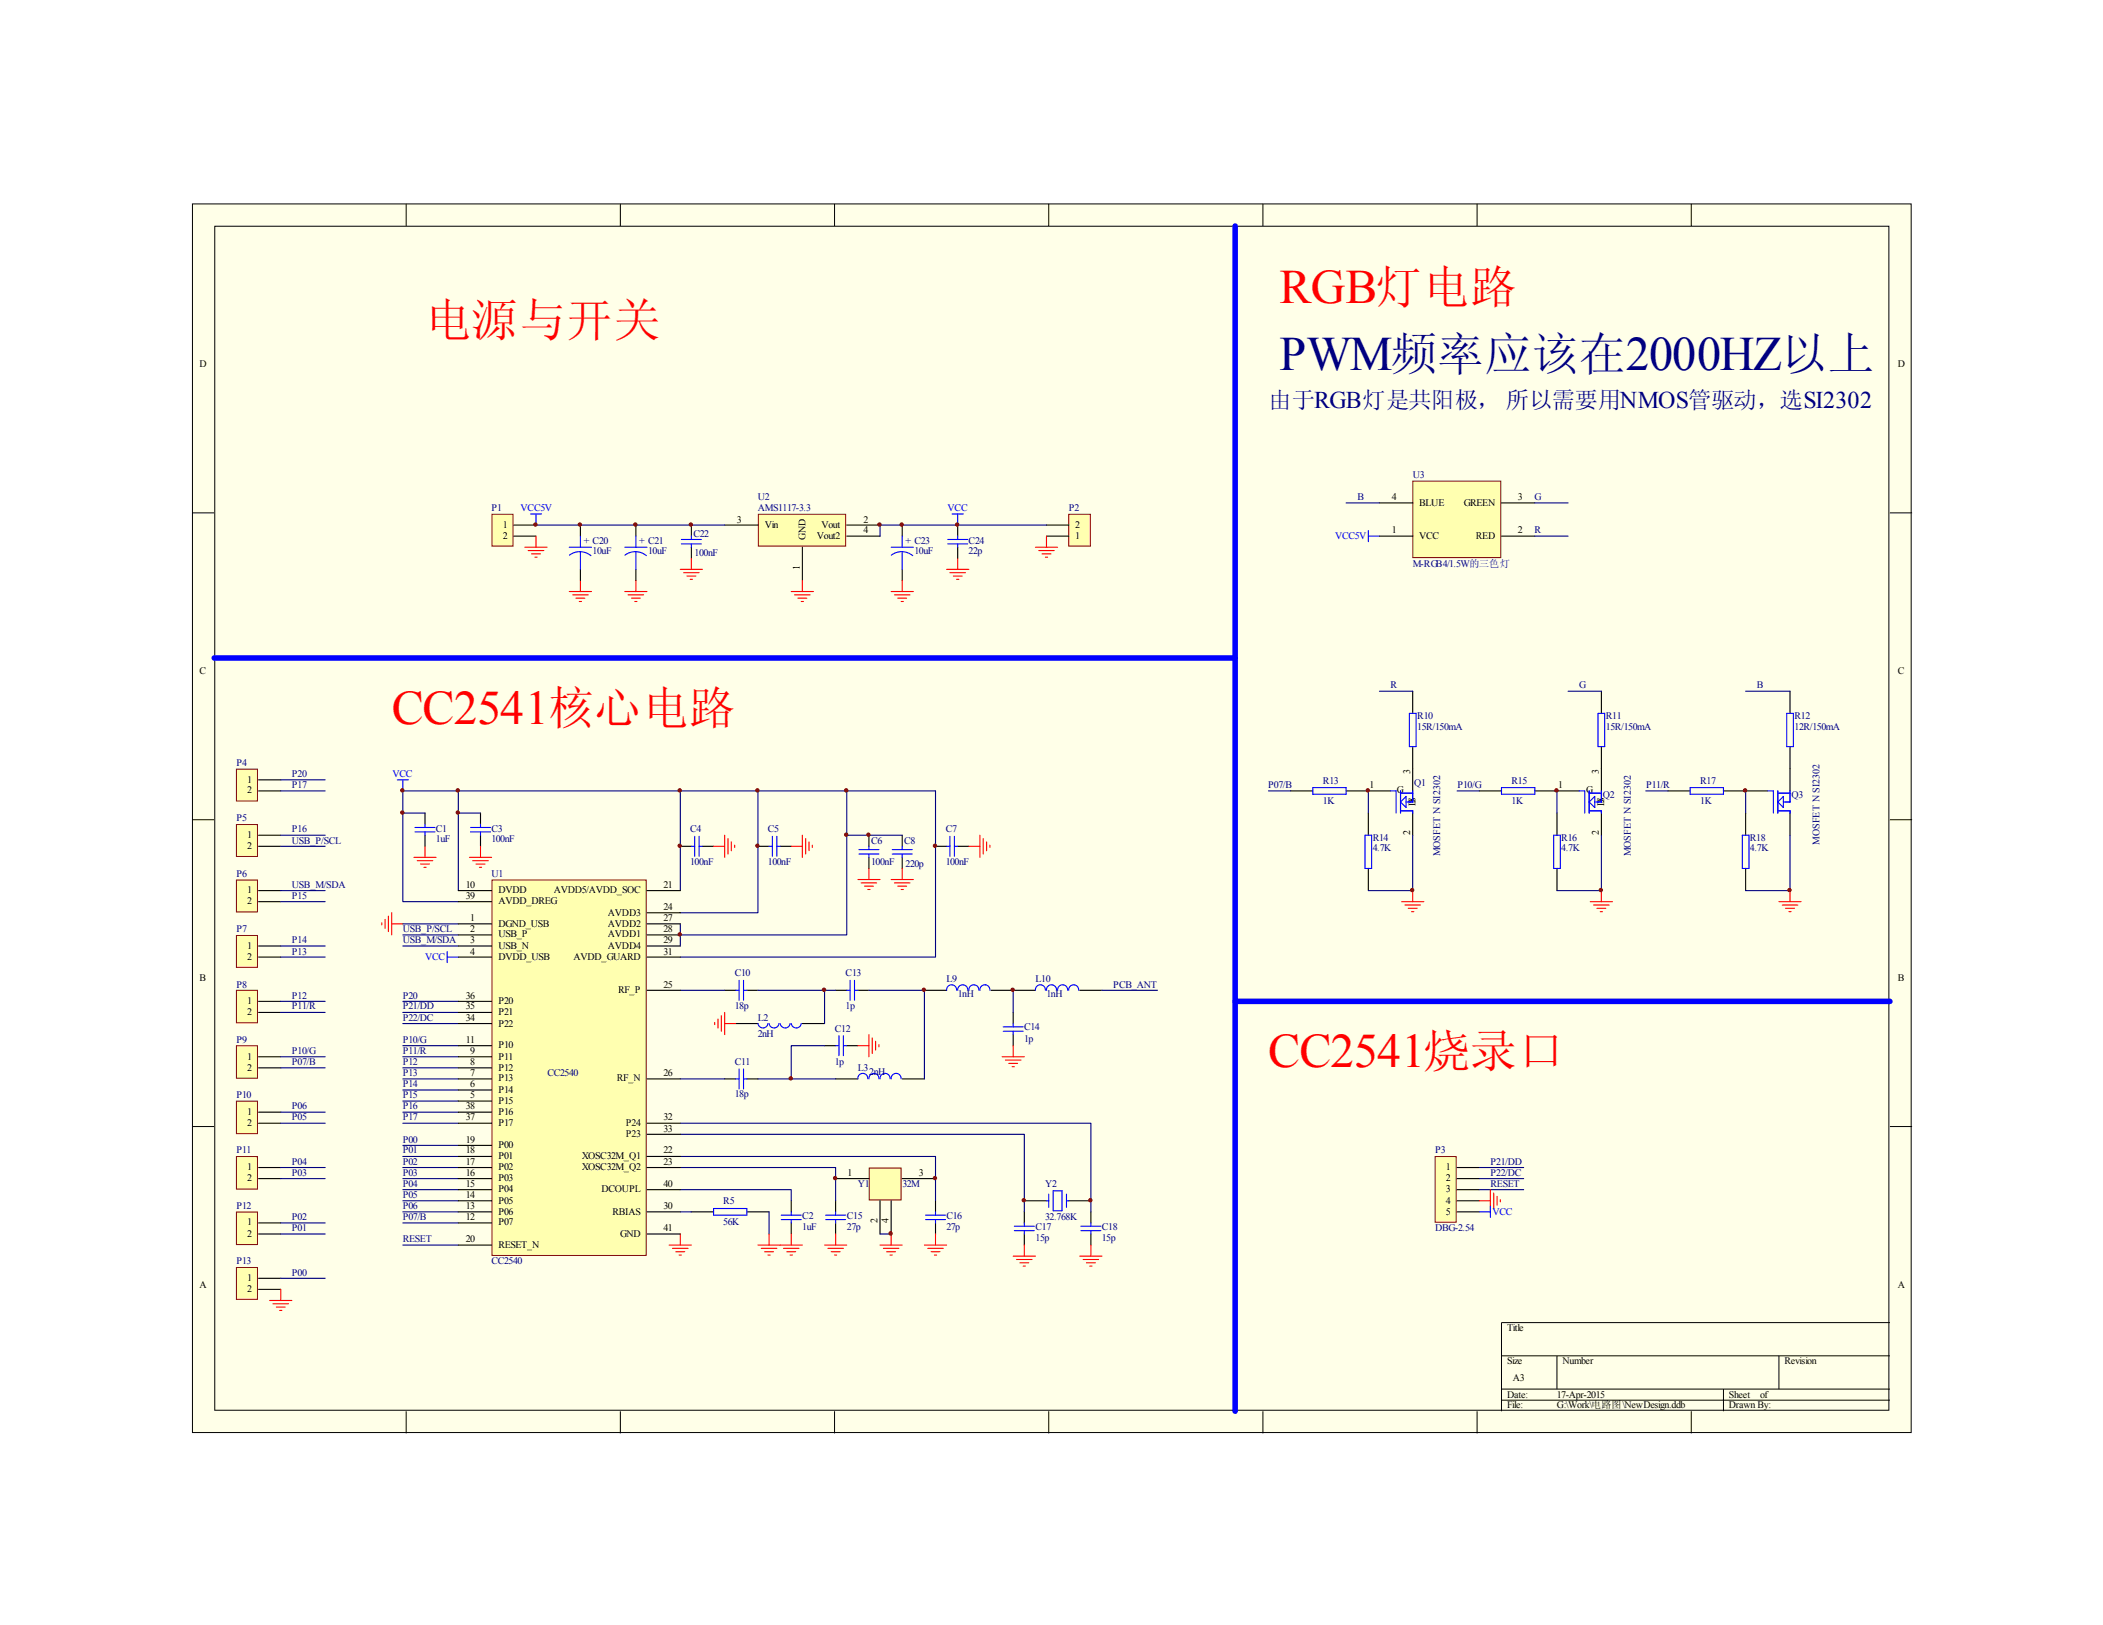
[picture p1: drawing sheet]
<svg xmlns="http://www.w3.org/2000/svg" width="279mm" height="216mm" viewBox="0 0 279 216" stroke-linecap="round" stroke-linejoin="round" font-family="sans-serif">
<path d="M25.6 27.1h228.3v163.2h-228.3z" fill="#ffffe8"/>
<g fill="none" stroke="#000" stroke-width=".13">
<path d="M25.6 27.1h228.3v163.2h-228.3zM28.5 30.1h222.5v157.3h-222.5zM54 27.1v2.9M82.4 27.1v2.9M110.9 27.1v2.9M139.3 27.1v2.9M167.8 27.1v2.9M196.2 27.1v2.9M224.7 27.1v2.9M25.5 68.1h3M251.1 68.1h2.9M25.5 108.9h3"/>
<path d="M251.1 108.9h2.9M25.5 149.7h3M251.1 149.7h2.9M251.1 175.7h-51.6v11.8M54 187.5v2.9M82.4 187.5v2.9M110.9 187.5v2.9M139.3 187.5v2.9M167.8 187.5v2.9M196.2 187.5v2.9M199.5 180.1h51.6M199.5 184.6h51.6"/>
<path d="M199.5 186h51.6M206.9 180.1v4.5M224.7 187.5v2.9M229 184.6v2.9M236.3 180.1v4.5"/>
</g>
<g fill="none" stroke="#000080" stroke-width=".15">
<path d="M53.5 108h3M60.9 119.8h-7.4v-14.7h70.8v22.1h-33.9M60.9 108h2.9M60.9 105.1v13.2M90.4 105.1v13.2M100.7 105.1v16.2h-10.3M112.5 105.1v19.1h-22.1M112.5 111h7.4M53.5 133h7.4M53.5 134.5h7.4M53.5 136h7.4M53.5 138.9h7.4"/>
<path d="M53.5 122.7h7.4M53.5 124.2h7.4M53.5 125.7h7.4M90.4 122.7v3M90.4 131.6h5.9M100.7 131.6h10.3M109.5 138.9h-4.4v4.4M109.5 131.6v4.4M115.4 131.6h7.4v11.7M134.6 131.6v2.9M53.5 140.4h7.4M53.5 141.9h7.4"/>
<path d="M53.5 143.3h7.4M53.5 144.8h7.4M53.5 146.3h7.4M53.5 147.8h7.4M53.5 149.2h7.4M53.5 152.2h7.4M53.5 153.6h7.4M53.5 155.1h7.4M53.5 156.6h7.4M53.5 158.1h7.4M53.5 159.5h7.4M90.4 158.1h14.7v1.4"/>
<path d="M90.4 143.3h5.9M100.7 143.3h10.3M53.5 161h7.4M53.5 162.5h7.4M53.5 165.4h7.4M90.4 161h1.5M102.2 161v3"/>
</g>
<g fill="none" stroke="#000" stroke-width=".15">
<path d="M56.5 108v1.5M56.5 111v1.4M63.8 108v1.5M63.8 111v1.4M90.4 112.4h1.5M93.3 112.4h1.5M100.7 112.4h1.5M103.6 112.4h1.5M115.4 111v1.4M115.4 113.9v1.5M119.9 111v1.4M119.9 113.9v1.5"/>
<path d="M124.3 112.4h1.5M127.2 112.4h1.5M96.3 131.6h1.5M97.8 136h2.9M99.2 131.6h1.5M106.6 136h2.9M109.5 138.9h1.5M111 131.6h1.5M112.5 138.9h1.5M114 131.6h1.4M122.8 131.6h3M131.7 131.6h5.9"/>
<path d="M134.6 134.5v1.5M134.6 137.5v1.4M143.5 131.6h2.9M96.3 143.3h1.5M99.2 143.3h1.5M105.1 159.5v1.5M111 143.3h3M111 159.5v1.5M119.9 143.3h2.9M124.3 159.5v1.5M136.1 159.5h2.9M142 159.5h2.9"/>
<path d="M91.9 161h2.9M99.2 161h3M105.1 162.5v1.5M111 162.5v1.5M124.3 162.5v1.5M136.1 161v1.5M136.1 164v1.4M144.9 161v1.5M144.9 164v1.4"/>
</g>
<g fill="none" stroke="#00f" stroke-width=".15">
<path d="M52.8 103.6h1.5M53.5 103.6v1.5M55.1 109.9h2.7M55.1 110.5h2.7M56.5 109.5v.4M56.5 110.5v.5M62.5 109.9h2.7M62.5 110.5h2.7M63.8 109.5v.4M63.8 110.5v.5M91.9 112.4h.4M92.3 111.1v2.7"/>
<path d="M92.9 112.4h.4M92.9 111.1v2.7M102.2 112.4h.4M102.6 111.1v2.7M103.2 112.4h.4M103.2 111.1v2.7M114.1 113.5h2.7M114.1 112.9h2.7M115.4 112.4v.5M115.4 113.5v.4M118.5 113.5h2.7M118.5 112.9h2.7"/>
<path d="M119.9 112.4v.5M119.9 113.5v.4M125.8 112.4h.4M126.2 111.1v2.7M126.8 112.4h.4M126.8 111.1v2.7M59.4 126.4v1.5M59.4 127.2h1.5M97.8 131.6h.4M98.2 130.2v2.7M98.8 131.6h.4M98.8 130.2v2.7"/>
<path d="M102 136a.67 .67 0 0 1-.6 .6 .67 .67 0 0 1-.7-.6M103.5 136a.66 .66 0 0 1-.7 .6 .66 .66 0 0 1-.6-.6M105 136a.67 .67 0 0 1-.7 .6 .67 .67 0 0 1-.6-.6M106.5 136a.67 .67 0 0 1-.7 .6 .67 .67 0 0 1-.7-.6M111 138.9h.5M111.5 137.6v2.7M112.1 138.9h.4M112.1 137.6v2.7M112.5 131.6h.4M112.9 130.2v2.7M113.5 131.6h.5M113.5 130.2v2.7"/>
<path d="M127.1 131.6a.66 .66 0 0 0-.7-.8 .66 .66 0 0 0-.6 .8M128.6 131.6a.66 .66 0 0 0-.7-.8 .66 .66 0 0 0-.7 .8M130 131.6a.66 .66 0 0 0-.6-.8 .66 .66 0 0 0-.7 .8M131.5 131.6a.66 .66 0 0 0-.7-.8 .66 .66 0 0 0-.6 .8M133.3 137h2.6M133.3 136.4h2.6M134.6 136v.4M134.6 137v.5M138.9 131.6a.66 .66 0 0 0-.7-.8 .66 .66 0 0 0-.6 .8M140.4 131.6a.66 .66 0 0 0-.7-.8 .66 .66 0 0 0-.7 .8M141.8 131.6a.66 .66 0 0 0-.6-.8 .66 .66 0 0 0-.7 .8M143.3 131.6a.66 .66 0 0 0-.7-.8 .66 .66 0 0 0-.6 .8"/>
<path d="M97.8 143.3h.4M98.2 142v2.7M98.8 142v2.7M98.8 143.3h.4M115.3 143.3a.66 .66 0 0 0-.7-.7 .66 .66 0 0 0-.6 .7M116.8 143.3a.66 .66 0 0 0-.7-.7 .66 .66 0 0 0-.7 .7M118.2 143.3a.66 .66 0 0 0-.6-.7 .66 .66 0 0 0-.7 .7M119.7 143.3a.66 .66 0 0 0-.7-.7 .66 .66 0 0 0-.6 .7M139 159.5h.3M139.3 158.7v1.7M139.9 158.2h1.2v2.7h-1.2zM141.7 158.7v1.7"/>
<path d="M141.7 159.5h.3M94.8 160.6h4.4v.8h-4.4zM103.8 161.4h2.7M103.8 162h2.7M105.1 161v.4M105.1 162v.5M109.7 161.4h2.6M109.7 162h2.6M111 161v.4M111 162v.5M123 161.4h2.6M123 162h2.6"/>
<path d="M124.3 161v.4M124.3 162v.5M134.8 162.9h2.6M134.8 163.5h2.6M136.1 162.5v.4M136.1 163.5v.5M143.6 162.9h2.7M143.6 163.5h2.7M144.9 162.5v.4M144.9 163.5v.5"/>
</g>
<g fill="none" stroke="#f00" stroke-width=".15">
<path d="M55 113.9h2.9M55.4 114.4h2.1M55.9 114.8h1.2M56.3 115.2h.3M56.5 112.4v1.5M62.4 113.9h2.9M62.8 114.4h2.1M63.3 114.8h1.1M63.7 115.2h.3M63.8 112.4v1.5M94.8 112.4h1.5M96.3 111v2.9"/>
<path d="M96.7 111.4v2.1M97.2 111.8v1.2M97.6 112.3v.3M105.1 112.4h1.5M106.6 111v2.9M107 111.4v2.1M107.5 111.8v1.2M107.9 112.3v.3M114 116.9h2.9M114.4 117.3h2.1M114.9 117.7h1.1M115.3 118.2h.3"/>
<path d="M115.4 115.4v1.5M118.4 116.9h2.9M118.8 117.3h2.1M119.3 117.7h1.2M119.7 118.2h.3M119.9 115.4v1.5M128.7 112.4h1.5M130.2 111v2.9M130.6 111.4v2.1M131.1 111.8v1.2M131.5 112.3v.3M50.7 122.6v.3"/>
<path d="M51.2 122.2v1.1M51.6 121.7v2.1M52 121.3v2.9M52 122.7h1.5M94.9 135.8v.3M95.4 135.4v1.2M95.8 135v2M96.3 134.5v3M96.3 136h1.5M114 138.9h1.4M115.4 137.5v2.9M115.9 137.9v2.1"/>
<path d="M116.3 138.3v1.2M116.8 138.8v.3M134.6 138.9v1.5M133.1 140.4h3M133.6 140.8h2M134 141.3h1.2M134.5 141.7h.3M88.9 165.4h3M89.3 165.9h2.1M89.8 166.3h1.2M90.2 166.7h.3M90.4 164v1.4"/>
<path d="M100.7 165.4h5.9M101.1 165.9h2.1M101.6 166.3h1.2M102 166.7h.3M102.2 164v1.4M104.1 165.9h2.1M104.5 166.3h1.2M105 166.7h.3M105.1 164v1.4M109.5 165.4h3M110 165.9h2.1M110.4 166.3h1.2"/>
<path d="M110.9 166.7h.3M111 164v1.4M122.8 165.4h3M123.3 165.9h2M123.7 166.3h1.2M124.1 166.7h.3M124.3 164v1.4M134.6 166.9h3M135.1 167.3h2M135.5 167.8h1.2M135.9 168.2h.3M136.1 165.4v1.5"/>
<path d="M143.5 166.9h2.9M143.9 167.3h2.1M144.3 167.8h1.2M144.8 168.2h.3M144.9 165.4v1.5"/>
</g>
<path d="M115.6 155.3h4.1v4.1h-4.1z" fill="#ffffb0"/>
<path d="M115.5 155.2h4.2v4.2h-4.2z" fill="none" stroke="#800000" stroke-width=".13"/>
<path d="M111 156.6h4.4M116.9 159.5v4.5M118.4 159.5v4.5M119.9 156.6h4.4" fill="none" stroke="#000" stroke-width=".15"/>
<path d="M90.4 150.7h45.7v10.3M90.4 149.2h54.5v11.8M90.4 155.1h20.6v4.4M90.4 153.6h33.9v5.9M116.9 164h1.5" fill="none" stroke="#000080" stroke-width=".15"/>
<path d="M116.9 165.4h3M117.4 165.9h2M117.8 166.3h1.2M118.2 166.7h.3M118.4 164v1.4" fill="none" stroke="#f00" stroke-width=".15"/>
<path d="M65.4 117h20.5v49.8h-20.5z" fill="#ffffb0"/>
<path d="M65.4 116.9h20.5v49.9h-20.5z" fill="none" stroke="#800000" stroke-width=".13"/>
<g fill="none" stroke="#000" stroke-width=".15">
<path d="M77.1 69.8v1.4M77.1 75.6v1.5M84.5 69.8v1.4M84.5 75.6v1.5M91.9 69.8v1.4M91.9 72.7v1.5M119.9 69.8v1.4M119.9 75.6v1.5M127.2 69.8v1.4M127.2 72.7v1.5M60.9 118.3h4.4M60.9 119.8h4.4"/>
<path d="M86 118.3h4.4M60.9 122.7h4.4M60.9 124.2h4.4M60.9 125.7h4.4M60.9 127.2h4.4M60.9 133h4.4M60.9 134.5h4.4M60.9 136h4.4M60.9 138.9h4.4M86 122.7h4.4M86 124.2h4.4M86 125.7h4.4"/>
<path d="M86 127.2h4.4M86 121.3h4.4M86 131.6h4.4M60.9 140.4h4.4M60.9 141.9h4.4M60.9 143.3h4.4M60.9 144.8h4.4M60.9 146.3h4.4M60.9 147.8h4.4M60.9 149.2h4.4M60.9 152.2h4.4M60.9 153.6h4.4"/>
<path d="M60.9 155.1h4.4M60.9 156.6h4.4M60.9 158.1h4.4M60.9 159.5h4.4M86 143.3h4.4M86 149.2h4.4M86 153.6h4.4M86 155.1h4.4M86 158.1h4.4M86 150.7h4.4M60.9 161h4.4M60.9 162.5h4.4"/>
<path d="M60.9 165.4h4.4M86 161h4.4M86 164h4.4"/>
</g>
<path d="M116.9 69.8h10.3M146.4 131.6h7.4" fill="none" stroke="#000080" stroke-width=".15"/>
<g fill="none" stroke="#00f" stroke-width=".15">
<path d="M75.6 72.7h3M77.1 73.3a2.29 2.29 0 0 1 1.4 .5M77.1 73.3h-.1a2.29 2.29 0 0 0-1.3 .5M77.1 71.2v1.5M77.1 73.3v2.3M83 72.7h3M84.5 73.3a2.29 2.29 0 0 1 1.4 .5M84.5 73.3h-.1a2.29 2.29 0 0 0-1.4 .5M84.5 71.2v1.5M84.5 73.3v2.3M90.5 72.3h2.7M90.5 71.7h2.7"/>
<path d="M91.9 71.2v.5M91.9 72.3v.4M118.4 72.7h2.9M119.9 73.3a2.29 2.29 0 0 1 1.4 .5M119.9 73.3h-.1a2.29 2.29 0 0 0-1.4 .5M119.9 71.2v1.5M119.9 73.3v2.3M125.9 72.3h2.7M125.9 71.7h2.7M126.5 68.3h1.5M127.2 68.3v1.5M127.2 71.2v.5"/>
<path d="M127.2 72.3v.4"/>
</g>
<g fill="none" stroke="#f00" stroke-width=".15">
<path d="M75.6 78.6h3M76.1 79h2M76.5 79.5h1.2M77 79.9h.3M77.1 77.1v1.5M83 78.6h3M83.4 79h2.1M83.9 79.5h1.2M84.3 79.9h.3M84.5 77.1v1.5M90.4 75.6h2.9M90.8 76.1h2.1"/>
<path d="M91.3 76.5h1.1M91.7 77h.3M91.9 74.2v1.4M118.4 78.6h2.9M118.8 79h2.1M119.3 79.5h1.2M119.7 79.9h.3M119.9 77.1v1.5M125.8 75.6h2.9M126.2 76.1h2.1M126.7 76.5h1.1M127.1 77h.3"/>
<path d="M127.2 74.2v1.4"/>
</g>
<path d="M142.1 68.4h2.8v4.2h-2.8z" fill="#ffffb0"/>
<path d="M142 68.3h2.9v4.3h-2.9z" fill="none" stroke="#800000" stroke-width=".13"/>
<path d="M139 71.2h3M139 69.8h3" fill="none" stroke="#000" stroke-width=".15"/>
<path d="M137.6 72.7h2.9M138 73.1h2.1M138.4 73.6h1.2M138.9 74h.3M139 71.2v1.5" fill="none" stroke="#f00" stroke-width=".15"/>
<path d="M127.2 69.8h11.8" fill="none" stroke="#000080" stroke-width=".15"/>
<path d="M181.8 70.5v1.5M181.8 71.2h1.5" fill="none" stroke="#00f" stroke-width=".15"/>
<path d="M65.4 68.4h2.8v4.2h-2.8z" fill="#ffffb0"/>
<path d="M65.4 68.3h2.8v4.3h-2.8z" fill="none" stroke="#800000" stroke-width=".13"/>
<path d="M68.3 69.8h2.9M68.3 71.2h2.9" fill="none" stroke="#000" stroke-width=".15"/>
<path d="M71.2 69.8h13.3" fill="none" stroke="#000080" stroke-width=".15"/>
<path d="M69.7 72.7h3M70.2 73.1h2M70.6 73.6h1.2M71.1 74h.3M71.2 71.2v1.5" fill="none" stroke="#f00" stroke-width=".15"/>
<path d="M70.5 68.3h1.5M71.2 68.3v1.5" fill="none" stroke="#00f" stroke-width=".15"/>
<path d="M190.8 153.8h2.7v8.6h-2.7z" fill="#ffffb0"/>
<path d="M190.7 153.7h2.8v8.7h-2.8z" fill="none" stroke="#800000" stroke-width=".13"/>
<path d="M193.6 155.1h2.9M193.6 156.6h2.9M193.6 158.1h2.9M193.6 159.5h2.9M193.6 161h2.9" fill="none" stroke="#000" stroke-width=".15"/>
<path d="M196.5 155.1h5.9M196.5 156.6h5.9M196.5 158.1h5.9" fill="none" stroke="#000080" stroke-width=".15"/>
<path d="M196.5 159.5h1.5M198 158.1v2.9M198.5 158.5v2.1M198.9 158.9v1.2M199.3 159.4v.3" fill="none" stroke="#f00" stroke-width=".15"/>
<path d="M196.5 161h1.5M198 160.3v1.4" fill="none" stroke="#00f" stroke-width=".15"/>
<path d="M187.8 64h11.6v10.1h-11.6z" fill="#ffffb0"/>
<path d="M187.7 63.9h11.7v10.2h-11.7z" fill="none" stroke="#800000" stroke-width=".13"/>
<path d="M183.3 71.2h4.4M183.3 66.8h4.4M199.5 71.2h4.4M199.5 66.8h4.4" fill="none" stroke="#000" stroke-width=".15"/>
<path d="M178.8 66.8h4.5M203.9 66.8h4.4M203.9 71.2h4.4" fill="none" stroke="#000080" stroke-width=".15"/>
<path d="M100.8 68.4h11.6v4.2h-11.6z" fill="#ffffb0"/>
<path d="M100.8 68.3h11.6v4.3h-11.6z" fill="none" stroke="#800000" stroke-width=".13"/>
<g fill="none" stroke="#000" stroke-width=".15">
<path d="M96.3 69.8h4.4M106.6 72.7v4.4M112.5 69.8h4.4M112.5 71.2h4.4M187.7 91.8v3M187.7 99.2v5.9M212.8 91.8v3M212.8 99.2v5.9M237.8 91.8v3M237.8 99.2v5.9M171.5 105.1h2.9M178.8 105.1h5.9"/>
<path d="M181.8 108v3M181.8 115.4v2.9M187.7 108v3M196.5 105.1h3M203.9 105.1h5.9M206.9 108v3M206.9 115.4v2.9M212.8 108v3M221.6 105.1h3M229 105.1h5.9M231.9 108v3M231.9 115.4v2.9"/>
<path d="M237.8 108v3"/>
</g>
<g fill="none" stroke="#000080" stroke-width=".15">
<path d="M84.5 69.8h11.8M116.9 69.8v1.4M183.3 91.8h4.4M208.3 91.8h4.5M231.9 91.8h5.9M168.5 105.1h3M181.8 105.1v2.9M187.7 111v7.3h-5.9M193.6 105.1h2.9M206.9 105.1v2.9M212.8 111v7.3h-5.9M218.7 105.1h2.9"/>
<path d="M231.9 105.1v2.9M237.8 111v7.3h-5.9"/>
</g>
<g fill="none" stroke="#f00" stroke-width=".15">
<path d="M105.1 78.6h3M105.6 79h2M106 79.5h1.2M106.5 79.9h.2M106.6 77.1v1.5M186.2 119.8h3M187.7 118.3v1.5M211.3 119.8h2.9M212.8 118.3v1.5M236.3 119.8h3M237.8 118.3v1.5M186.7 120.2h2"/>
<path d="M187.1 120.7h1.2M187.5 121.1h.3M211.7 120.2h2.1M212.2 120.7h1.1M212.6 121.1h.3M236.8 120.2h2M237.2 120.7h1.2M237.7 121.1h.3"/>
</g>
<g fill="none" stroke="#00f" stroke-width=".15">
<path d="M187.2 94.8h.9v4.4h-.9zM212.3 94.8h.9v4.4h-.9zM237.4 94.8h.9v4.4h-.9zM174.4 104.6h4.4v.9h-4.4zM181.4 111h.8v4.4h-.8zM184.7 105.1h.8v2.9M186.1 105.1v2.9M186.1 107.7h1.6v.3M186.1 105.4h1.6M186.8 105.8v1.5l-.7-.7zM187.7 105.1v1.5h-.9M199.5 104.6h4.4v.9h-4.4z"/>
<path d="M206.4 111h.9v4.4h-.9zM209.8 105.1h.7v2.9M211.1 107.7h1.7v.3M211.1 105.4h1.7M211.1 105.1v2.9M211.1 106.6l.8-.8v1.5zM212.8 105.1v1.5h-.9M224.6 104.6h4.4v.9h-4.4zM231.5 111h.9v4.4h-.9zM234.9 105.1h.7v2.9M236.2 107.7h1.6v.3M236.2 105.4h1.6"/>
<path d="M236.2 105.1v2.9M236.9 105.8v1.5l-.7-.7zM237.8 105.1v1.5h-.9"/>
</g>
<g fill="#800000" stroke="#800000" stroke-width=".13">
<circle cx="119.8" cy="69.7" r=".22"/>
<circle cx="91.8" cy="69.7" r=".22"/>
<circle cx="116.8" cy="69.7" r=".22"/>
<circle cx="127.2" cy="69.7" r=".22"/>
<circle cx="84.4" cy="69.7" r=".22"/>
<circle cx="77" cy="69.7" r=".22"/>
<circle cx="187.6" cy="118.3" r=".22"/>
<circle cx="212.7" cy="118.3" r=".22"/>
<circle cx="237.7" cy="118.3" r=".22"/>
<circle cx="60.8" cy="105" r=".22"/>
<circle cx="90.3" cy="105" r=".22"/>
<circle cx="100.6" cy="105" r=".22"/>
<circle cx="90.3" cy="124.1" r=".22"/>
<circle cx="112.4" cy="105" r=".22"/>
<circle cx="90.3" cy="112.4" r=".22"/>
<circle cx="100.6" cy="112.4" r=".22"/>
<circle cx="115.4" cy="110.9" r=".22"/>
<circle cx="124.2" cy="112.4" r=".22"/>
<circle cx="53.4" cy="105" r=".22"/>
<circle cx="144.9" cy="159.5" r=".22"/>
<circle cx="136" cy="159.5" r=".22"/>
<circle cx="53.4" cy="108" r=".22"/>
<circle cx="60.8" cy="108" r=".22"/>
<circle cx="112.4" cy="110.9" r=".22"/>
<circle cx="122.7" cy="131.5" r=".22"/>
<circle cx="134.5" cy="131.5" r=".22"/>
<circle cx="109.5" cy="131.5" r=".22"/>
<circle cx="105.1" cy="143.3" r=".22"/>
<circle cx="110.9" cy="156.5" r=".22"/>
<circle cx="124.2" cy="156.5" r=".22"/>
<circle cx="118.3" cy="163.9" r=".22"/>
<circle cx="181.7" cy="105" r=".22"/>
<circle cx="206.8" cy="105" r=".22"/>
<circle cx="231.8" cy="105" r=".22"/>
</g>
<path d="M164.1 30v157.5M28.5 87.4h135.6M164.1 133h87" fill="none" stroke="#00f" stroke-width=".74"/>
<path d="M31.5 102.3h2.7v4.1h-2.7z" fill="#ffffb0"/>
<path d="M31.4 102.2h2.8v4.2h-2.8z" fill="none" stroke="#800000" stroke-width=".13"/>
<path d="M34.4 103.6h2.9M34.4 105.1h2.9" fill="none" stroke="#000" stroke-width=".15"/>
<path d="M37.3 103.6h5.9M37.3 105.1h5.9" fill="none" stroke="#000080" stroke-width=".15"/>
<path d="M31.5 109.6h2.7v4.2h-2.7z" fill="#ffffb0"/>
<path d="M31.4 109.6h2.8v4.2h-2.8z" fill="none" stroke="#800000" stroke-width=".13"/>
<path d="M34.4 111h2.9M34.4 112.4h2.9" fill="none" stroke="#000" stroke-width=".15"/>
<path d="M37.3 111h5.9M37.3 112.4h5.9" fill="none" stroke="#000080" stroke-width=".15"/>
<path d="M31.5 117h2.7v4.2h-2.7z" fill="#ffffb0"/>
<path d="M31.4 116.9h2.8v4.3h-2.8z" fill="none" stroke="#800000" stroke-width=".13"/>
<path d="M34.4 118.3h2.9M34.4 119.8h2.9" fill="none" stroke="#000" stroke-width=".15"/>
<path d="M37.3 118.3h5.9M37.3 119.8h5.9" fill="none" stroke="#000080" stroke-width=".15"/>
<path d="M31.5 124.4h2.7v4.1h-2.7z" fill="#ffffb0"/>
<path d="M31.4 124.3h2.8v4.2h-2.8z" fill="none" stroke="#800000" stroke-width=".13"/>
<path d="M34.4 125.7h2.9M34.4 127.2h2.9" fill="none" stroke="#000" stroke-width=".15"/>
<path d="M37.3 125.7h5.9M37.3 127.2h5.9" fill="none" stroke="#000080" stroke-width=".15"/>
<path d="M31.5 131.7h2.7v4.2h-2.7z" fill="#ffffb0"/>
<path d="M31.4 131.6h2.8v4.3h-2.8z" fill="none" stroke="#800000" stroke-width=".13"/>
<path d="M34.4 133h2.9M34.4 134.5h2.9" fill="none" stroke="#000" stroke-width=".15"/>
<path d="M37.3 133h5.9M37.3 134.5h5.9" fill="none" stroke="#000080" stroke-width=".15"/>
<path d="M31.5 139h2.7v4.3h-2.7z" fill="#ffffb0"/>
<path d="M31.4 138.9h2.8v4.4h-2.8z" fill="none" stroke="#800000" stroke-width=".13"/>
<path d="M34.4 140.4h2.9M34.4 141.9h2.9" fill="none" stroke="#000" stroke-width=".15"/>
<path d="M37.3 140.4h5.9M37.3 141.9h5.9" fill="none" stroke="#000080" stroke-width=".15"/>
<path d="M31.5 146.4h2.7v4.2h-2.7z" fill="#ffffb0"/>
<path d="M31.4 146.3h2.8v4.3h-2.8z" fill="none" stroke="#800000" stroke-width=".13"/>
<path d="M34.4 147.8h2.9M34.4 149.2h2.9" fill="none" stroke="#000" stroke-width=".15"/>
<path d="M37.3 147.8h5.9M37.3 149.2h5.9" fill="none" stroke="#000080" stroke-width=".15"/>
<path d="M31.5 153.8h2.7v4.2h-2.7z" fill="#ffffb0"/>
<path d="M31.4 153.7h2.8v4.3h-2.8z" fill="none" stroke="#800000" stroke-width=".13"/>
<path d="M34.4 155.1h2.9M34.4 156.6h2.9" fill="none" stroke="#000" stroke-width=".15"/>
<path d="M37.3 155.1h5.9M37.3 156.6h5.9" fill="none" stroke="#000080" stroke-width=".15"/>
<path d="M31.5 161.1h2.7v4.3h-2.7z" fill="#ffffb0"/>
<path d="M31.4 161h2.8v4.4h-2.8z" fill="none" stroke="#800000" stroke-width=".13"/>
<path d="M34.4 162.5h2.9M34.4 164h2.9" fill="none" stroke="#000" stroke-width=".15"/>
<path d="M37.3 162.5h5.9M37.3 164h5.9" fill="none" stroke="#000080" stroke-width=".15"/>
<path d="M31.5 168.5h2.7v4.1h-2.7z" fill="#ffffb0"/>
<path d="M31.4 168.4h2.8v4.2h-2.8z" fill="none" stroke="#800000" stroke-width=".13"/>
<path d="M34.4 169.8h2.9M34.4 171.3h2.9" fill="none" stroke="#000" stroke-width=".15"/>
<path d="M37.3 169.8h5.9" fill="none" stroke="#000080" stroke-width=".15"/>
<path d="M35.8 172.8h3M36.3 173.2h2M36.7 173.7h1.2M37.2 174.1h.2M37.3 171.3v1.5" fill="none" stroke="#f00" stroke-width=".15"/>
<circle cx="71.1" cy="69.7" r=".22" fill="#800000" stroke="#800000" stroke-width=".13"/>
<g font-size="6.4" fill="#f00">
<text x="170" y="40.2">RGB灯电路</text>
<text x="52.1" y="96.2">CC2541核心电路</text>
<text x="168.5" y="141.8">CC2541烧录口</text>
</g>
<text font-size="6.4" fill="#000080" x="170" y="49.1">PWM频率应该在2000HZ以上</text>
<text font-size="6.2" fill="#f00" x="56.5" y="44.6">电源与开关</text>
<text font-size="3.1" fill="#000080" x="168.5" y="54.3">由于RGB灯是共阳极， 所以需要用NMOS管驱动，选SI2302</text>
<g font-size="1.3">
<text x="26.5" y="48.8">D</text>
<text x="252.1" y="48.8">D</text>
<text x="66.8" y="70.1">1</text>
<text x="66.8" y="71.6">2</text>
<text x="97.9" y="69.4">3</text>
<text x="101.6" y="70.1">Vin</text>
<text x="107" y="71.8" transform="rotate(-90 107 71.8)">GND</text>
<text x="108.5" y="71.6">Vout2</text>
<text x="109.1" y="70.1">Vout</text>
<text x="114.7" y="69.4">2</text>
<text x="114.7" y="70.9">4</text>
<text x="142.8" y="71.6">1</text>
<text x="142.8" y="70.1">2</text>
<text x="184.9" y="70.9">1</text>
<text x="184.9" y="66.5">4</text>
<text x="188.6" y="71.6">VCC</text>
<text x="188.6" y="67.2">BLUE</text>
<text x="194.5" y="67.2">GREEN</text>
<text x="196.1" y="71.6">RED</text>
<text x="201.7" y="70.9">2</text>
<text x="201.7" y="66.5">3</text>
<text x="106.3" y="75.7" transform="rotate(-90 106.3 75.7)">1</text>
<text x="26.5" y="89.6">C</text>
<text x="252.1" y="89.6">C</text>
<text x="32.9" y="104">1</text>
<text x="32.9" y="105.4">2</text>
<text x="181.9" y="104.7">1</text>
<text x="185.6" y="105.4">G</text>
<text x="187.4" y="102.9" transform="rotate(-90 187.4 102.9)">3</text>
<text x="188" y="107.1" transform="rotate(-90 188 107.1)">DS</text>
<text x="207" y="104.7">1</text>
<text x="210.7" y="105.4">G</text>
<text x="212.4" y="102.9" transform="rotate(-90 212.4 102.9)">3</text>
<text x="213.1" y="107.1" transform="rotate(-90 213.1 107.1)">DS</text>
<text x="32.9" y="111.3">1</text>
<text x="32.9" y="112.8">2</text>
<text x="187.4" y="111" transform="rotate(-90 187.4 111)">2</text>
<text x="212.4" y="111" transform="rotate(-90 212.4 111)">2</text>
<text x="32.9" y="118.7">1</text>
<text x="61.9" y="117.9">10</text>
<text x="61.9" y="119.5">39</text>
<text x="66.2" y="118.7">DVDD</text>
<text x="73.6" y="118.7">AVDD5/AVDD_SOC</text>
<text x="88.1" y="117.9">21</text>
<text x="32.9" y="120.1">2</text>
<text x="62.5" y="122.3">1</text>
<text x="62.5" y="123.9">2</text>
<text x="62.5" y="125.3">3</text>
<text x="66.2" y="120.1">AVDD_DREG</text>
<text x="66.2" y="123.1">DGND_USB</text>
<text x="66.2" y="124.5">USB_P</text>
<text x="80.8" y="121.7">AVDD3</text>
<text x="80.8" y="123.1">AVDD2</text>
<text x="80.8" y="124.5">AVDD1</text>
<text x="88.1" y="120.9">24</text>
<text x="88.1" y="122.3">27</text>
<text x="88.1" y="123.9">28</text>
<text x="88.1" y="125.3">29</text>
<text x="26.5" y="130.3">B</text>
<text x="32.9" y="126.1">1</text>
<text x="32.9" y="127.5">2</text>
<text x="62.5" y="126.8">4</text>
<text x="66.2" y="126.1">USB_N</text>
<text x="66.2" y="127.5">DVDD_USB</text>
<text x="76.2" y="127.5">AVDD_GUARD</text>
<text x="80.8" y="126.1">AVDD4</text>
<text x="82.1" y="131.9">RF_P</text>
<text x="88.1" y="126.8">31</text>
<text x="88.1" y="131.2">25</text>
<text x="252.1" y="130.3">B</text>
<text x="32.9" y="133.4">1</text>
<text x="32.9" y="134.9">2</text>
<text x="61.9" y="132.7">36</text>
<text x="61.9" y="134.1">35</text>
<text x="61.9" y="135.6">34</text>
<text x="66.2" y="133.4">P20</text>
<text x="66.2" y="134.9">P21</text>
<text x="66.2" y="136.4">P22</text>
<text x="32.9" y="140.8">1</text>
<text x="32.9" y="142.2">2</text>
<text x="61.9" y="138.6">11</text>
<text x="62.5" y="140">9</text>
<text x="62.5" y="141.5">8</text>
<text x="62.5" y="143">7</text>
<text x="66.2" y="139.3">P10</text>
<text x="66.2" y="140.8">P11</text>
<text x="66.2" y="142.2">P12</text>
<text x="66.2" y="143.7">P13</text>
<text x="82" y="143.7">RF_N</text>
<text x="88.1" y="143">26</text>
<text x="32.9" y="148.2">1</text>
<text x="32.9" y="149.6">2</text>
<text x="61.9" y="147.4">38</text>
<text x="61.9" y="148.8">37</text>
<text x="62.5" y="144.4">6</text>
<text x="62.5" y="145.9">5</text>
<text x="66.2" y="145.2">P14</text>
<text x="66.2" y="146.6">P15</text>
<text x="66.2" y="148.2">P16</text>
<text x="66.2" y="149.6">P17</text>
<text x="83.1" y="149.6">P24</text>
<text x="88.1" y="148.8">32</text>
<text x="32.9" y="155.4">1</text>
<text x="61.9" y="151.8">19</text>
<text x="61.9" y="153.2">18</text>
<text x="61.9" y="154.8">17</text>
<text x="66.2" y="152.6">P00</text>
<text x="66.2" y="154">P01</text>
<text x="66.2" y="155.4">P02</text>
<text x="77.3" y="154">XOSC32M_Q1</text>
<text x="77.3" y="155.4">XOSC32M_Q2</text>
<text x="83.1" y="151">P23</text>
<text x="88.1" y="150.4">33</text>
<text x="88.1" y="153.2">22</text>
<text x="88.1" y="154.8">23</text>
<text x="192.1" y="155.4">1</text>
<text x="32.9" y="157">2</text>
<text x="61.9" y="156.2">16</text>
<text x="61.9" y="157.7">15</text>
<text x="61.9" y="159.2">14</text>
<text x="61.9" y="160.6">13</text>
<text x="66.2" y="157">P03</text>
<text x="66.2" y="158.4">P04</text>
<text x="66.2" y="159.9">P05</text>
<text x="66.2" y="161.4">P06</text>
<text x="79.9" y="158.4">DCOUPL</text>
<text x="81.4" y="161.4">RBIAS</text>
<text x="88.1" y="157.7">40</text>
<text x="88.1" y="160.6">30</text>
<text x="112.6" y="156.2">1</text>
<text x="122.1" y="156.2">3</text>
<text x="192.1" y="157">2</text>
<text x="192.1" y="158.4">3</text>
<text x="192.1" y="159.9">4</text>
<text x="192.1" y="161.4">5</text>
<text x="32.9" y="162.8">1</text>
<text x="32.9" y="164.3">2</text>
<text x="61.9" y="162.1">12</text>
<text x="61.9" y="165">20</text>
<text x="66.2" y="162.8">P07</text>
<text x="66.2" y="165.8">RESET_N</text>
<text x="82.4" y="164.3">GND</text>
<text x="88.1" y="163.6">41</text>
<text x="116.6" y="162.5" transform="rotate(-90 116.6 162.5)">2</text>
<text x="118" y="162.5" transform="rotate(-90 118 162.5)">4</text>
<text x="26.5" y="171.1">A</text>
<text x="32.9" y="170.2">1</text>
<text x="32.9" y="171.7">2</text>
<text x="252.1" y="171.1">A</text>
<text x="200.2" y="176.9">Title</text>
<text x="200.2" y="181.3">Size</text>
<text x="200.2" y="185.7">Date:</text>
<text x="201" y="183.5">A3</text>
<text x="206.8" y="185.7">17-Apr-2015</text>
<text x="207.6" y="181.3">Number</text>
<text x="229.7" y="185.7">Sheet</text>
<text x="233.8" y="185.7">of</text>
<text x="237.1" y="181.3">Revision</text>
<text x="200.2" y="187.1">File:</text>
<text x="206.8" y="187.1">G:\Work\电路图\NewDesign.ddb</text>
<text x="229.7" y="187.1">Drawn By:</text>
</g>
<g font-size="1.3" fill="#000080">
<text x="187.7" y="63.5">U3</text>
<text x="65.3" y="67.9">P1</text>
<text x="92.1" y="71.3">C22</text>
<text x="100.7" y="66.5">U2</text>
<text x="100.7" y="67.9">AMS1117-3.3</text>
<text x="142" y="67.9">P2</text>
<text x="180.3" y="66.5">B</text>
<text x="203.9" y="66.5">G</text>
<text x="203.9" y="70.9">R</text>
<text x="77.6" y="72.3">+ C20</text>
<text x="78.7" y="73.7">10uF</text>
<text x="84.9" y="72.3">+ C21</text>
<text x="86.1" y="73.7">10uF</text>
<text x="92.3" y="73.8">100nF</text>
<text x="120.3" y="72.3">+ C23</text>
<text x="121.5" y="73.7">10uF</text>
<text x="128.7" y="72.2">C24</text>
<text x="128.7" y="73.7">22p</text>
<text x="187.7" y="75.3">M-RGB4/1.5W的三色灯</text>
<text x="184.7" y="91.4">R</text>
<text x="188.3" y="95.6">R10</text>
<text x="209.8" y="91.4">G</text>
<text x="213.4" y="95.6">R11</text>
<text x="233.4" y="91.4">B</text>
<text x="238.4" y="95.6">R12</text>
<text x="31.4" y="101.8">P4</text>
<text x="188.3" y="96.9">15R/150mA</text>
<text x="213.4" y="96.9">15R/150mA</text>
<text x="238.4" y="96.9">12R/150mA</text>
<text x="38.8" y="103.2">P20</text>
<text x="38.8" y="104.7">P17</text>
<text x="168.5" y="104.7">P07/B</text>
<text x="175.8" y="104.1">R13</text>
<text x="175.8" y="106.8">1K</text>
<text x="187.9" y="104.4">Q1</text>
<text x="193.6" y="104.7">P10/G</text>
<text x="200.8" y="104.1">R15</text>
<text x="200.8" y="106.8">1K</text>
<text x="212.9" y="106">Q2</text>
<text x="218.7" y="104.7">P11/R</text>
<text x="225.9" y="104.1">R17</text>
<text x="225.9" y="106.8">1K</text>
<text x="238" y="106">Q3</text>
<text x="31.4" y="109.1">P5</text>
<text x="38.8" y="110.6">P16</text>
<text x="38.8" y="112.1">USB_P/SCL</text>
<text x="57.9" y="110.5">C1</text>
<text x="57.9" y="111.9">1uF</text>
<text x="65.3" y="110.5">C3</text>
<text x="65.3" y="111.9">100nF</text>
<text x="91.7" y="110.6">C4</text>
<text x="102" y="110.6">C5</text>
<text x="115.7" y="112.1">C6</text>
<text x="120.1" y="112.2">C8</text>
<text x="125.6" y="110.6">C7</text>
<text x="182.4" y="111.8">R14</text>
<text x="182.4" y="113.1">4.7K</text>
<text x="191.3" y="113.8" transform="rotate(-90 191.3 113.8)">MOSFET N SI2302</text>
<text x="207.4" y="111.8">R16</text>
<text x="207.4" y="113.1">4.7K</text>
<text x="216.7" y="113.8" transform="rotate(-90 216.7 113.8)">MOSFET N SI2302</text>
<text x="232.5" y="111.8">R18</text>
<text x="232.5" y="113.1">4.7K</text>
<text x="241.7" y="112.3" transform="rotate(-90 241.7 112.3)">MOSFET N SI2302</text>
<text x="31.4" y="116.5">P6</text>
<text x="38.8" y="117.9">USB_M/SDA</text>
<text x="38.8" y="119.5">P15</text>
<text x="65.3" y="116.5">U1</text>
<text x="91.7" y="114.9">100nF</text>
<text x="102" y="114.9">100nF</text>
<text x="115.7" y="115">100nF</text>
<text x="120.3" y="115.1">220p</text>
<text x="125.6" y="114.9">100nF</text>
<text x="31.4" y="123.9">P7</text>
<text x="38.8" y="125.3">P14</text>
<text x="53.5" y="123.9">USB_P/SCL</text>
<text x="53.5" y="125.3">USB_M/SDA</text>
<text x="31.4" y="131.2">P8</text>
<text x="38.8" y="126.8">P13</text>
<text x="97.6" y="129.7">C10</text>
<text x="112.4" y="129.7">C13</text>
<text x="125.7" y="130.5">L9</text>
<text x="137.6" y="130.5">L10</text>
<text x="147.9" y="131.2">PCB_ANT</text>
<text x="38.8" y="132.7">P12</text>
<text x="38.8" y="134.1">P11/R</text>
<text x="53.5" y="132.7">P20</text>
<text x="53.5" y="134.1">P21/DD</text>
<text x="53.5" y="135.6">P22/DC</text>
<text x="97.6" y="134">18p</text>
<text x="100.7" y="135.6">L2</text>
<text x="100.7" y="137.8">2nH</text>
<text x="110.9" y="137.1">C12</text>
<text x="112.4" y="134">1p</text>
<text x="127.3" y="132.5">1nH</text>
<text x="136.1" y="136.9">C14</text>
<text x="139" y="132.5">1nH</text>
<text x="31.4" y="138.6">P9</text>
<text x="38.8" y="140">P10/G</text>
<text x="38.8" y="141.5">P07/B</text>
<text x="53.5" y="138.6">P10/G</text>
<text x="53.5" y="140">P11/R</text>
<text x="53.5" y="141.5">P12</text>
<text x="53.5" y="143">P13</text>
<text x="72.7" y="143">CC2540</text>
<text x="97.6" y="141.5">C11</text>
<text x="110.9" y="141.5">1p</text>
<text x="114" y="142.2">L3</text>
<text x="115.5" y="142.8">2nH</text>
<text x="136.1" y="138.4">1p</text>
<text x="31.4" y="145.9">P10</text>
<text x="38.8" y="147.4">P06</text>
<text x="38.8" y="148.8">P05</text>
<text x="53.5" y="144.4">P14</text>
<text x="53.5" y="145.9">P15</text>
<text x="53.5" y="147.4">P16</text>
<text x="53.5" y="148.8">P17</text>
<text x="97.6" y="145.8">18p</text>
<text x="31.4" y="153.2">P11</text>
<text x="38.8" y="154.8">P04</text>
<text x="53.5" y="151.8">P00</text>
<text x="53.5" y="153.2">P01</text>
<text x="53.5" y="154.8">P02</text>
<text x="190.7" y="153.2">P3</text>
<text x="198" y="154.8">P21/DD</text>
<text x="31.4" y="160.6">P12</text>
<text x="38.8" y="156.2">P03</text>
<text x="53.5" y="156.2">P03</text>
<text x="53.5" y="157.7">P04</text>
<text x="53.5" y="159.2">P05</text>
<text x="53.5" y="160.6">P06</text>
<text x="96.1" y="160">R5</text>
<text x="106.6" y="162">C2</text>
<text x="112.5" y="162">C15</text>
<text x="114" y="157.7">Y1</text>
<text x="119.9" y="157.7">32M</text>
<text x="125.7" y="162">C16</text>
<text x="138.9" y="157.7">Y2</text>
<text x="198" y="156.2">P22/DC</text>
<text x="198" y="157.7">RESET</text>
<text x="31.4" y="168">P13</text>
<text x="38.8" y="162.1">P02</text>
<text x="38.8" y="163.6">P01</text>
<text x="53.5" y="162.1">P07/B</text>
<text x="53.5" y="165">RESET</text>
<text x="65.3" y="168">CC2540</text>
<text x="96.1" y="162.7">56K</text>
<text x="106.6" y="163.4">1uF</text>
<text x="112.5" y="163.4">27p</text>
<text x="125.7" y="163.4">27p</text>
<text x="137.6" y="163.4">C17</text>
<text x="137.6" y="164.9">15p</text>
<text x="138.9" y="162.1">32.768K</text>
<text x="146.4" y="163.4">C18</text>
<text x="146.4" y="164.9">15p</text>
<text x="190.7" y="163.6">DBG-2.54</text>
<text x="38.8" y="169.5">P00</text>
</g>
<g font-size="1.3" fill="#00f">
<text x="69.2" y="67.9">VCC5V</text>
<text x="125.9" y="67.9">VCC</text>
<text x="177.4" y="71.6">VCC5V</text>
<text x="52.2" y="103.2">VCC</text>
<text x="56.5" y="127.5">VCC</text>
<text x="198.3" y="161.4">VCC</text>
</g>
</svg>
